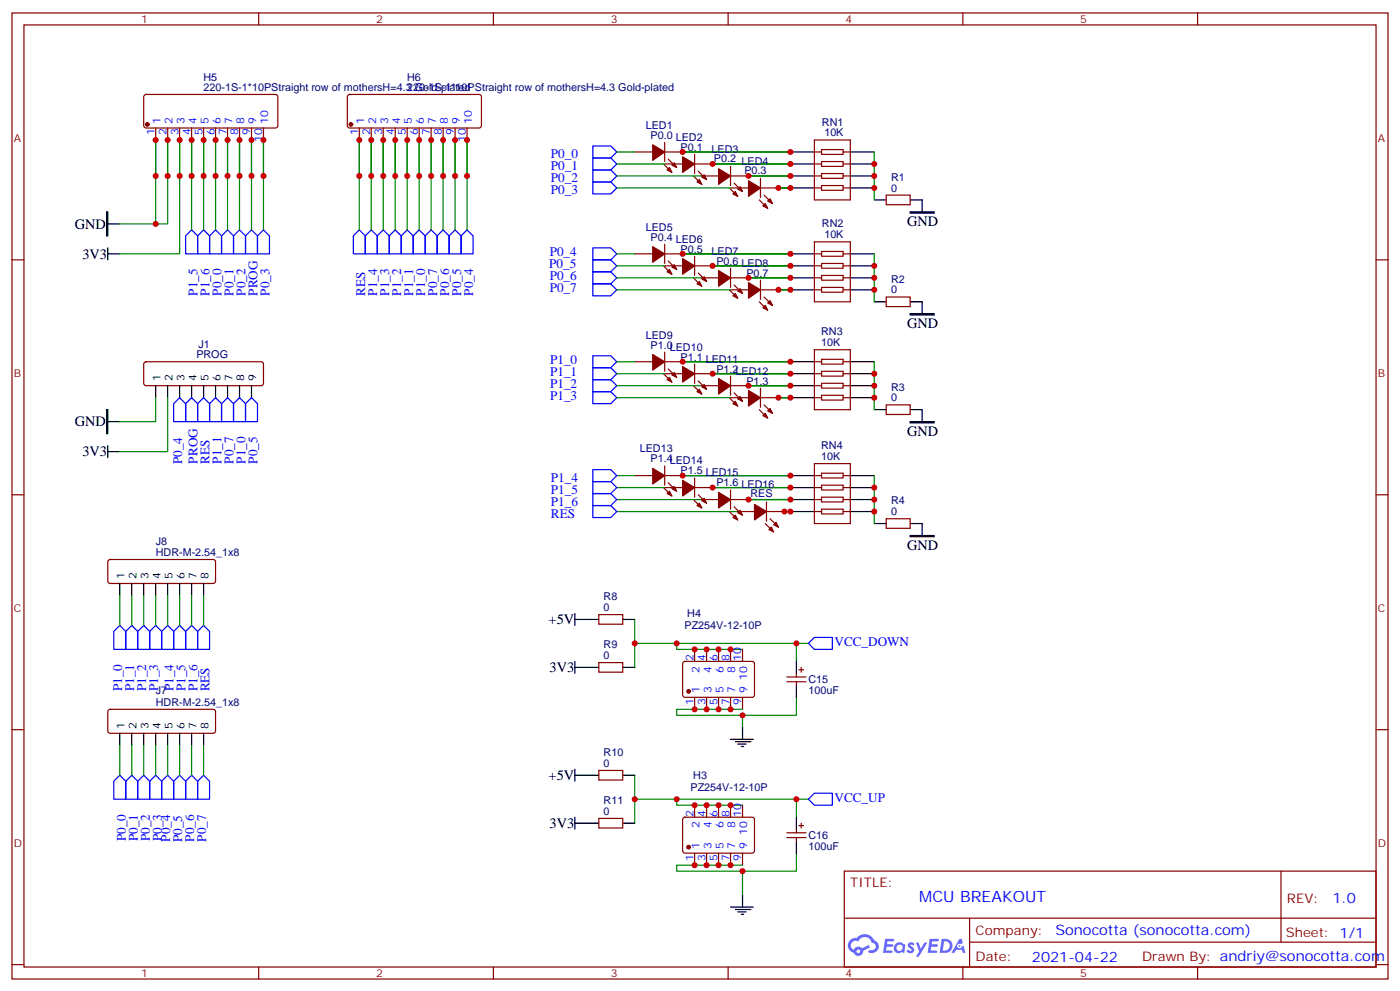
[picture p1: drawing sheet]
<svg xmlns="http://www.w3.org/2000/svg" width="412mm" height="292mm" viewBox="0 0 412 292" stroke-linecap="round" stroke-linejoin="round" font-family="sans-serif">
<g fill="none" stroke="#870000" stroke-width=".35">
<path d="M3.5 3.8h405.4v284.3h-405.4zM7.1 7.3h398.2v277.3h-398.2zM76.2 3.8v3.5M145.3 3.8v3.5M214.5 3.8v3.5M283.6 3.8v3.5M352.8 3.8v3.5M3.5 76.5h3.6M405.3 76.5h3.6M3.5 145.6h3.6M405.3 145.6h3.6M3.5 214.8h3.6"/>
<path d="M405.3 214.8h3.6M248.7 256.4h156.6v28.2h-156.6zM377.3 256.4v20.9M248.7 270.2h156.5M285.6 277.3h119.6M285.6 270.2v14.2M3.5 283.9h3.6M76.2 284.6v3.5M145.3 284.6v3.5M214.5 284.6v3.5M283.6 284.6v3.5M352.8 284.6v3.5"/>
<path d="M405.3 283.9h3.6"/>
</g>
<g fill="#5487ff">
<path d="M267.7 277.6a1.22 1.22 0 0 1 1.7 .2l-.4 .6a.47 .47 0 0 0-.3-.4 .47 .47 0 0 0-.5 .2l.1 .2a1.14 1.14 0 0 1 .8 1.8 1.14 1.14 0 0 1-1.9 0l-.2-.2 .5-.6 .7 .5a.29 .29 0 0 0 .3-.3 .29 .29 0 0 0-.2-.3 1.04 1.04 0 0 1-.6-1.7z"/>
<path d="M260.7 276.3h2.4l.3 .2-.2 .5-1.8 .1-.1 .8h1.5l.3 .4-.3 .4h-1.6l-.2 1.1h1.7l.2 .3-.2 .3-2.6 .1z"/>
<path d="M273.8 276.3h2.4l.3 .2-.1 .5-1.8 .1-.2 .8h1.6l.3 .4-.4 .4h-1.6l-.1 1.1h1.7l.2 .3-.2 .3-2.6 .1z"/>
<path d="M282.6 276.3h.7l.3 1.3-.6 .3a.69 .69 0 0 0-1 .3 .69 .69 0 0 0 .4 .9 .69 .69 0 0 0 .9-.6l.5-.2 .6 2.2h-.8l-.2-.9h-1.8l-.5 .9h-.8z"/>
<path d="M269.8 277.4h.8l.6 1.8 1.1-1.8h.9l-2.6 4.2h-.8l.9-1.5z"/>
<path d="M277.4 276.3l-.6 4.2h1.3a2.11 2.11 0 0 0 2.5-2.1 2.11 2.11 0 0 0-2.5-2.1zM278.1 277.1a1.39 1.39 0 0 1 1.7 1.4 1.39 1.39 0 0 1-1.8 1.3h-.3z"/>
<path d="M263.7 277.9a1.54 1.54 0 0 0-.1 2.2 1.54 1.54 0 0 0 2.2 .1l.6 .3 .3-2.3-.2-.3h-.4a1.49 1.49 0 0 0-2.4 0zM264 278.9a.94 .94 0 0 1 1.8 0 .94 .94 0 0 1-1.8 0z"/>
<path d="M250.4 276.7a2.18 2.18 0 0 0 1.1 3.7 1.44 1.44 0 0 0 1.6 .9 1.44 1.44 0 0 0 1.2-1.4l2-1.1-.5-.7-1.9 1a1.47 1.47 0 0 0-2.4 .4 1.39 1.39 0 0 1-.7-1.9 1.39 1.39 0 0 1 2-.5 2.12 2.12 0 0 1 2.2-1.3 2.12 2.12 0 0 1 1.9 1.7 1.14 1.14 0 0 1 1.1 1.4 1.14 1.14 0 0 1-1.7 .7 .43 .43 0 0 0-.5 .4 .43 .43 0 0 0 .4 .5 1.98 1.98 0 0 0 2.5-1.2 1.98 1.98 0 0 0-1.2-2.6 3.1 3.1 0 0 0-5.3-.6l-.9 .1zM252.3 280a.55 .55 0 0 1 1.1 0 .55 .55 0 0 1-1.1 0z"/>
<circle cx="282.6" cy="278.4" r=".26"/>
</g>
<path d="M31.4 62.4h.3v7h-.3zM268.1 62.4h7.1v.3h-7.1zM268.1 92.4h7.1v.3h-7.1zM31.4 120.6h.3v7h-.3zM268.1 124.1h7.1v.4h-7.1zM268.1 157.6h7.1v.4h-7.1z" fill="#000" stroke="#000" stroke-width=".35"/>
<g fill="none" stroke="#000" stroke-width=".35">
<path d="M232.8 44.7h7.1M232.8 48.3h7.1M232.8 51.8h7.1M232.8 55.3h7.1M250.5 44.7h7M250.5 48.3h7M250.5 51.8h7M250.5 55.3h7M257.5 58.8h3.6M268.1 58.8h3.5v3.6M31.7 65.9h3.6M31.7 74.7h3.6"/>
<path d="M31.7 73v3.5M232.8 74.7h7.1M232.8 78.2h7.1M250.5 74.7h7M250.5 78.2h7M232.8 81.8h7.1M232.8 85.3h7.1M250.5 81.8h7M250.5 85.3h7M257.5 88.8h3.6M268.1 88.8h3.5v3.6M45.9 113.5v3.6"/>
<path d="M49.4 113.5v3.6M52.9 113.5v3.6M56.4 113.5v3.6M60 113.5v3.6M63.5 113.5v3.6M67 113.5v3.6M70.6 113.5v3.6M74.1 113.5v3.6M232.8 106.5h7.1M232.8 110h7.1M232.8 113.5h7.1M232.8 117.1h7.1"/>
<path d="M250.5 106.5h7M250.5 110h7M250.5 113.5h7M250.5 117.1h7M31.7 131.2v3.5M31.7 124.1h3.6M31.7 132.9h3.6M232.8 140h7.1M250.5 140h7M257.5 120.6h3.6M268.1 120.6h3.5v3.5M232.8 143.5h7.1"/>
<path d="M232.8 147h7.1M232.8 150.6h7.1M250.5 143.5h7M250.5 147h7M250.5 150.6h7M257.5 154.1h3.6M268.1 154.1h3.5v3.5M35.3 171.7v3.6M38.8 171.7v3.6M42.3 171.7v3.6M45.9 171.7v3.6M49.4 171.7v3.6"/>
<path d="M52.9 171.7v3.6M56.4 171.7v3.6M60 171.7v3.6M169.3 180.6v3.5M169.3 194.7v3.5M169.3 196.4h7.1M169.3 182.3h7.1M183.4 196.4h3.6M183.4 182.3h3.6M234.6 194.7v3.5M35.3 215.8v3.6M38.8 215.8v3.6"/>
<path d="M42.3 215.8v3.6M45.9 215.8v3.6M49.4 215.8v3.6M52.9 215.8v3.6M56.4 215.8v3.6M60 215.8v3.6M215.2 217.6h6.7M216.6 218.3h4.6M217.3 219h2.5M218.4 219.7h.7M218.7 214.1v3.5M234.6 201.7v3.5"/>
<path d="M169.3 226.4v3.5M169.3 228.2h7.1M183.4 228.2h3.6M169.3 242.3h7.1M169.3 240.5v3.6M183.4 242.3h3.6M234.6 240.5v3.6M234.6 247.6v3.5M215.2 267h6.7M216.6 267.7h4.6M217.3 268.4h2.5M218.4 269.1h.7"/>
<path d="M218.7 263.5v3.5"/>
</g>
<g fill="none" stroke="#008700" stroke-width=".35">
<path d="M45.9 51.8v-10.6v24.7h-10.6M49.4 51.8v-10.6v24.7h-3.5M52.9 51.8v-10.6v33.5h-17.6M56.4 41.2v26.5M60 41.2v26.5M63.5 41.2v26.5M67 41.2v26.5M70.6 41.2v26.5M74.1 41.2v26.5M77.6 41.2v26.5M105.8 41.2v26.5M109.4 41.2v26.5"/>
<path d="M112.9 41.2v26.5M116.4 41.2v26.5M119.9 41.2v26.5M123.5 41.2v26.5M127 41.2v26.5M130.5 41.2v26.5M134.1 41.2v26.5M137.6 41.2v26.5M181.7 55.3h33.5M181.7 51.8h24.7M181.7 44.7h5.3M181.7 48.3h14.1"/>
<path d="M201.1 44.7h31.7M209.9 48.3h22.9M220.5 51.8h12.3M229.3 55.3h3.5M257.5 44.7v14.1M181.7 74.7h5.3M181.7 78.2h14.1M201.1 74.7h31.7M209.9 78.2h22.9M257.5 74.7v14.1M181.7 85.3h33.5M181.7 81.8h24.7"/>
<path d="M220.5 81.8h12.3M229.3 85.3h3.5M45.9 117.1v7h-10.6M49.4 117.1v15.8h-14.1M181.7 117.1h33.5M181.7 113.5h24.7M181.7 106.5h5.3M181.7 110h14.1M201.1 106.5h31.7M209.9 110h22.9M220.5 113.5h12.3M229.3 117.1h3.5"/>
<path d="M257.5 106.5v14.1M181.7 140h5.3M201.1 140h31.7M257.5 140v14.1M181.7 150.6h35.3M181.7 147h24.7M181.7 143.5h14.1M209.9 143.5h22.9M220.5 147h12.3M231.1 150.6h1.7M35.3 175.3v8.8M38.8 175.3v8.8"/>
<path d="M42.3 175.3v8.8M45.9 175.3v8.8M49.4 175.3v8.8M52.9 175.3v8.8M56.4 175.3v8.8M60 175.3v8.8M187 189.4h47.6M187 182.3v14.1M199.3 189.4v1.7h19.4M238.1 189.4h-3.5v5.3M35.3 219.4v8.8M38.8 219.4v8.8"/>
<path d="M42.3 219.4v8.8M45.9 219.4v8.8M49.4 219.4v8.8M52.9 219.4v8.8M56.4 219.4v8.8M60 219.4v8.8M218.7 208.8h-19.4v1.7h19.4v3.6M234.6 205.2v5.3h-15.9M187 235.2h47.6M187 228.2v14.1M199.3 235.2v1.8h19.4M238.1 235.2h-3.5v5.3"/>
<path d="M218.7 254.6h-19.4v1.8h19.4v7.1M234.6 251.1v5.3h-15.9"/>
</g>
<g fill="none" stroke="#00f" stroke-width=".35">
<path d="M174.6 43h5.3l1.8 1.7-1.8 1.8h-5.3zM174.6 46.5h5.3l1.8 1.8-1.8 1.7h-5.3zM174.6 50h5.3l1.8 1.8-1.8 1.8h-5.3zM174.6 53.6h5.3l1.8 1.7-1.8 1.8h-5.3zM54.7 69.4l1.7-1.7 1.8 1.7v5.3h-3.5zM60 67.7l1.7 1.7v5.3h-3.5v-5.3zM63.5 67.7l1.8 1.7v5.3h-3.6v-5.3zM67 67.7l1.8 1.7v5.3h-3.5v-5.3zM70.6 67.7l1.7 1.7v5.3h-3.5v-5.3zM74.1 67.7l1.7 1.7v5.3h-3.5v-5.3zM77.6 67.7l1.8 1.7v5.3h-3.6v-5.3zM105.8 67.7l1.8 1.7v5.3h-3.5v-5.3z"/>
<path d="M109.4 67.7l1.7 1.7v5.3h-3.5v-5.3zM111.1 69.4l1.8-1.7 1.8 1.7v5.3h-3.6zM116.4 67.7l1.8 1.7v5.3h-3.5v-5.3zM119.9 67.7l1.8 1.7v5.3h-3.5v-5.3zM123.5 67.7l1.7 1.7v5.3h-3.5v-5.3zM127 67.7l1.8 1.7v5.3h-3.6v-5.3zM130.5 67.7l1.8 1.7v5.3h-3.5v-5.3zM134.1 67.7l1.7 1.7v5.3h-3.5v-5.3zM137.6 67.7l1.7 1.7v5.3h-3.5v-5.3zM174.6 73h5.3l1.8 1.7-1.8 1.8h-5.3zM174.6 76.5h5.3l1.8 1.7-1.8 1.8h-5.3zM174.6 80h5.3l1.8 1.8-1.8 1.7h-5.3z"/>
<path d="M174.6 83.5h5.3l1.8 1.8-1.8 1.8h-5.3zM51.2 118.8l1.7-1.7 1.8 1.7v5.3h-3.5zM56.4 117.1l1.8 1.7v5.3h-3.5v-5.3zM60 117.1l1.7 1.7v5.3h-3.5v-5.3zM63.5 117.1l1.8 1.7v5.3h-3.6v-5.3zM67 117.1l1.8 1.7v5.3h-3.5v-5.3zM70.6 117.1l1.7 1.7v5.3h-3.5v-5.3zM74.1 117.1l1.7 1.7v5.3h-3.5v-5.3zM174.6 104.7h5.3l1.8 1.8-1.8 1.7h-5.3zM174.6 108.2h5.3l1.8 1.8-1.8 1.8h-5.3zM174.6 111.8h5.3l1.8 1.7-1.8 1.8h-5.3zM174.6 115.3h5.3l1.8 1.8-1.8 1.7h-5.3z"/>
<path d="M174.6 138.2h5.3l1.8 1.8-1.8 1.7h-5.3zM174.6 148.8h5.3l1.8 1.8-1.8 1.7h-5.3zM174.6 141.7h5.3l1.8 1.8-1.8 1.8h-5.3zM174.6 145.3h5.3l1.8 1.7-1.8 1.8h-5.3zM35.3 184.1l1.7 1.7v5.3h-3.5v-5.3zM38.8 184.1l1.8 1.7v5.3h-3.6v-5.3zM42.3 184.1l1.8 1.7v5.3h-3.5v-5.3zM45.9 184.1l1.7 1.7v5.3h-3.5v-5.3zM49.4 184.1l1.8 1.7v5.3h-3.6v-5.3zM52.9 184.1l1.8 1.7v5.3h-3.5v-5.3zM56.4 184.1l1.8 1.7v5.3h-3.5v-5.3zM60 184.1l1.7 1.7v5.3h-3.5v-5.3z"/>
<path d="M238.1 189.4l1.8-1.8h5.3v3.5h-5.3zM35.3 228.2l1.7 1.7v5.3h-3.5v-5.3zM38.8 228.2l1.8 1.7v5.3h-3.6v-5.3zM42.3 228.2l1.8 1.7v5.3h-3.5v-5.3zM45.9 228.2l1.7 1.7v5.3h-3.5v-5.3zM47.6 229.9l1.8-1.7 1.8 1.7v5.3h-3.6zM51.2 229.9l1.7-1.7 1.8 1.7v5.3h-3.5zM54.7 229.9l1.7-1.7 1.8 1.7v5.3h-3.5zM58.2 229.9l1.8-1.7 1.7 1.7v5.3h-3.5zM238.1 235.2l1.8-1.7h5.3v3.5h-5.3z"/>
</g>
<g fill="none" stroke="#870000" stroke-width=".35">
<path d="M42.6 28l.4-.2 38.4 .1 .4 .6v8.5l-.2 .5-.5 .2h-38.1l-.5-.3-.2-.4v-8.5zM45.9 37.7v3.5M49.4 37.7v3.5M52.9 37.7v3.5M56.4 37.7v3.5M60 37.7v3.5M63.5 37.7v3.5M67 37.7v3.5M70.6 37.7v3.5M74.1 37.7v3.5M77.6 37.7v3.5M102.5 28l.5-.2 38.4 .1 .4 .6v8.5l-.2 .5-.5 .2h-38.1l-.5-.3-.2-.4v-8.5z"/>
<path d="M105.8 37.7v3.5M109.4 37.7v3.5M112.9 37.7v3.5M116.4 37.7v3.5M119.9 37.7v3.5M123.5 37.7v3.5M127 37.7v3.5M130.5 37.7v3.5M134.1 37.7v3.5M137.6 37.7v3.5M187 44.7h5.3M195.4 48.3l2.5 2.4"/>
<path d="M195.8 44.7h5.3M195.8 48.3h5.3M195.8 41.9v5.7M196.8 46.8l2.5 2.5M204.3 51.8l2.4 2.5M204.6 48.3h5.3M204.6 45.4v5.7M205.7 50.4l2.4 2.4M206.4 51.8h5.3M214.8 55.3l2.5 2.5M215.2 55.3h5.3M215.2 51.8h5.3"/>
<path d="M215.2 49v5.6M216.3 53.9l2.4 2.5M223.7 58.8l2.4 2.5M224 55.3h5.3M224 52.5v5.6M225.1 57.4l2.4 2.5M239.9 55.3h2.1M239.9 41.2h10.6v17.6h-10.6zM239.9 44.7h2.1M239.9 51.8h2.1M239.9 48.3h2.1M242 44h6.4v1.4h-6.4z"/>
<path d="M242 47.6h6.4v1.4h-6.4zM242 51.1h6.4v1.4h-6.4zM242 54.6h6.4v1.4h-6.4zM248.4 55.3h2.1M248.4 44.7h2.1M248.4 51.8h2.1M248.4 48.3h2.1M261.1 57.4h7v2.9h-7zM187 74.7h5.3M195.4 78.2l2.5 2.5M195.8 71.9v5.6M195.8 74.7h5.3"/>
<path d="M195.8 78.2h5.3M196.8 76.8l2.5 2.5M204.6 75.4v5.7M204.6 78.2h5.3M215.2 79v5.6M239.9 71.2h10.6v17.6h-10.6zM239.9 74.7h2.1M239.9 78.2h2.1M242 74h6.4v1.4h-6.4zM242 77.5h6.4v1.5h-6.4zM248.4 74.7h2.1M248.4 78.2h2.1"/>
<path d="M204.3 81.8l2.4 2.4M205.7 80.4l2.4 2.4M206.4 81.8h5.3M214.8 85.3l2.5 2.5M215.2 85.3h5.3M215.2 81.8h5.3M216.3 83.9l2.4 2.5M223.7 88.8l2.4 2.5M224 82.5v5.6M224 85.3h5.3M225.1 87.4l2.4 2.5M239.9 85.3h2.1"/>
<path d="M239.9 81.8h2.1M242 81.1h6.4v1.4h-6.4zM242 84.6h6.4v1.4h-6.4zM248.4 85.3h2.1M248.4 81.8h2.1M261.1 87.4h7v2.8h-7zM42.6 106.7l.4-.2h33.9l.5 .2 .2 .5v5.6l-.2 .5-.5 .2h-33.9l-.5-.2-.2-.5v-5.6zM187 106.5h5.3M195.4 110l2.5 2.5M195.8 103.6v5.7M195.8 106.5h5.3M195.8 110h5.3"/>
<path d="M196.8 108.6l2.5 2.5M204.3 113.5l2.4 2.5M204.6 107.2v5.6M204.6 110h5.3M205.7 112.1l2.4 2.5M206.4 113.5h5.3M214.8 117.1l2.5 2.4M215.2 110.7v5.6M215.2 117.1h5.3M215.2 113.5h5.3M216.3 115.6l2.4 2.5M224 114.2v5.7"/>
<path d="M224 117.1h5.3M225.1 119.2l2.4 2.4M239.9 102.9h10.6v17.7h-10.6zM239.9 117.1h2.1M239.9 106.5h2.1M239.9 113.5h2.1M239.9 110h2.1M242 105.8h6.4v1.4h-6.4zM242 109.3h6.4v1.4h-6.4zM242 112.8h6.4v1.4h-6.4zM242 116.3h6.4v1.5h-6.4zM248.4 117.1h2.1"/>
<path d="M248.4 106.5h2.1M248.4 113.5h2.1M248.4 110h2.1M261.1 119.2h7v2.8h-7zM187 140h5.3M195.8 137.2v5.6M195.8 140h5.3M223.7 120.6l2.4 2.4M239.9 136.5h10.6v17.6h-10.6zM239.9 140h2.1M242 139.3h6.4v1.4h-6.4zM248.4 140h2.1"/>
<path d="M195.4 143.5l2.5 2.5M195.8 143.5h5.3M196.8 142.1l2.5 2.5M204.3 147l2.4 2.5M204.6 140.7v5.6M204.6 143.5h5.3M205.7 145.6l2.4 2.5M206.4 147h5.3M214.8 150.6l2.5 2.4M215.2 144.2v5.7M215.2 147h5.3M216.3 149.2l2.4 2.4"/>
<path d="M217 150.6h5.2M225.4 154.1l2.5 2.5M225.8 150.6h5.3M225.8 147.7v5.7M226.8 152.7l2.5 2.5M239.9 150.6h2.1M239.9 147h2.1M239.9 143.5h2.1M242 142.8h6.4v1.4h-6.4zM242 146.3h6.4v1.4h-6.4zM242 149.9h6.4v1.4h-6.4zM248.4 150.6h2.1"/>
<path d="M248.4 147h2.1M248.4 143.5h2.1M261.1 152.7h7v2.8h-7zM32 164.9l.5-.2h30.3l.5 .2 .2 .5v5.6l-.2 .5-.5 .2h-30.3l-.5-.2-.3-.5v-5.6zM176.4 180.9h7v2.8h-7zM176.4 195h7v2.8h-7zM201.3 194.9l.5-.2h20l.4 .7v9.4l-.7 .4h-20l-.4-.7v-9.1zM204.6 191.1v3.6M208.1 191.1v3.6M211.7 191.1v3.6M215.2 191.1v3.6M218.7 191.1v3.6"/>
<path d="M231.8 199.2h5.6M234.6 198.2v1M235.3 197.1h1.4M236 196.4v1.4M32 209l.5-.2h30.3l.5 .2 .2 .5v5.6l-.2 .5-.5 .2h-30.3l-.5-.2-.3-.5v-5.6zM204.6 205.2v3.6M208.1 205.2v3.6M211.7 205.2v3.6M215.2 205.2v3.6M218.7 205.2v3.6M231.8 200.7h5.6M234.6 200.7v1"/>
<path d="M176.4 226.8h7v2.8h-7zM204.6 237v3.5M208.1 237v3.5M211.7 237v3.5M215.2 237v3.5M218.7 237v3.5M176.4 240.9h7v2.8h-7zM201.3 240.7l.5-.2 20 .1 .4 .6v9.5l-.7 .4-20-.1-.4-.6v-9.2zM204.6 251.1v3.5M208.1 251.1v3.5M211.7 251.1v3.5M215.2 251.1v3.5"/>
<path d="M218.7 251.1v3.5M231.8 245.1h5.6M231.8 246.5h5.6M234.6 244.1v1M234.6 246.5v1.1M235.3 243h1.4M236 242.3v1.4"/>
</g>
<g fill="#870000" stroke="#870000" stroke-width=".35">
<path d="M197.9 48.6l.7-.7 .7 1.4z"/>
<path d="M197.2 49.3l.7 1.4-1.4-.7z"/>
<path d="M192.3 42.6l3.5 2.1-3.5 2.5z"/>
<path d="M206.7 52.1l.7-.7 .7 1.4z"/>
<path d="M205.3 53.6l.7-.8 .7 1.5z"/>
<path d="M201.1 46.1l3.5 2.2-3.5 2.4z"/>
<path d="M217.3 55.7l.7-.7 .7 1.4z"/>
<path d="M215.9 57.1l.7-.7 .7 1.4z"/>
<path d="M211.7 49.7l3.5 2.1-3.5 2.5z"/>
<path d="M226.8 58.5l.7 1.4-1.4-.7z"/>
<path d="M224.7 60.6l.7-.7 .7 1.4z"/>
<path d="M220.5 53.2l3.5 2.1-3.5 2.5z"/>
<path d="M197.9 78.6l.7-.7 .7 1.4z"/>
<path d="M196.5 80l.7-.7 .7 1.4z"/>
<path d="M192.3 72.6l3.5 2.1-3.5 2.5z"/>
<path d="M206.7 82.1l.7-.7 .7 1.4z"/>
<path d="M205.3 83.5l.7-.7 .7 1.4z"/>
<path d="M201.1 76.1l3.5 2.1-3.5 2.5z"/>
<path d="M217.3 85.7l.7-.8 .7 1.5z"/>
<path d="M215.9 87.1l.7-.7 .7 1.4z"/>
<path d="M211.7 79.7l3.5 2.1-3.5 2.4z"/>
<path d="M226.1 89.2l.7-.7 .7 1.4z"/>
<path d="M224.7 90.6l.7-.7 .7 1.4z"/>
<path d="M220.5 83.2l3.5 2.1-3.5 2.5z"/>
<path d="M197.9 110.3l.7-.7 .7 1.5z"/>
<path d="M196.5 111.8l.7-.7 .7 1.4z"/>
<path d="M192.3 104.4l3.5 2.1-3.5 2.4z"/>
<path d="M206.7 113.9l.7-.7 .7 1.4z"/>
<path d="M205.3 115.3l.7-.7 .7 1.4z"/>
<path d="M201.1 107.9l3.5 2.1-3.5 2.5z"/>
<path d="M217.3 117.4l.7-.7 .7 1.4z"/>
<path d="M216.6 118.1l.7 1.4-1.4-.7z"/>
<path d="M211.7 111.4l3.5 2.1-3.5 2.5z"/>
<path d="M226.1 120.9l.7-.7 .7 1.4z"/>
<path d="M224.7 122.3l.7-.7 .7 1.4z"/>
<path d="M220.5 114.9l3.5 2.2-3.5 2.4z"/>
<path d="M197.9 143.9l.7-.7 .7 1.4z"/>
<path d="M196.5 145.3l.7-.7 .7 1.4z"/>
<path d="M192.3 137.9l3.5 2.1-3.5 2.5z"/>
<path d="M206.7 147.4l.7-.7 .7 1.4z"/>
<path d="M205.3 148.8l.7-.7 .7 1.4z"/>
<path d="M201.1 141.4l3.5 2.1-3.5 2.5z"/>
<path d="M217.3 150.9l.7-.7 .7 1.4z"/>
<path d="M215.9 152.3l.7-.7 .7 1.4z"/>
<path d="M211.7 144.9l3.5 2.1-3.5 2.5z"/>
<path d="M227.9 154.4l.7-.7 .7 1.5z"/>
<path d="M226.5 155.9l.7-.7 .7 1.4z"/>
<path d="M222.2 148.4l3.6 2.2-3.6 2.4z"/>
<circle cx="202.8" cy="249.3" r=".53"/>
<circle cx="202.8" cy="203.5" r=".53"/>
<circle cx="43.4" cy="36.6" r=".53"/>
<circle cx="103.4" cy="36.6" r=".53"/>
</g>
<g fill="#c00">
<circle cx="45.9" cy="65.9" r=".88"/>
<circle cx="232.8" cy="55.3" r=".88"/>
<circle cx="232.8" cy="51.8" r=".88"/>
<circle cx="232.8" cy="48.3" r=".88"/>
<circle cx="232.8" cy="44.7" r=".88"/>
<circle cx="257.5" cy="48.3" r=".88"/>
<circle cx="257.5" cy="51.8" r=".88"/>
<circle cx="257.5" cy="55.3" r=".88"/>
<circle cx="232.8" cy="85.3" r=".88"/>
<circle cx="232.8" cy="81.8" r=".88"/>
<circle cx="232.8" cy="78.2" r=".88"/>
<circle cx="232.8" cy="74.7" r=".88"/>
<circle cx="257.5" cy="78.2" r=".88"/>
<circle cx="257.5" cy="81.8" r=".88"/>
<circle cx="257.5" cy="85.3" r=".88"/>
<circle cx="232.8" cy="117.1" r=".88"/>
<circle cx="232.8" cy="113.5" r=".88"/>
<circle cx="232.8" cy="110" r=".88"/>
<circle cx="232.8" cy="106.5" r=".88"/>
<circle cx="257.5" cy="110" r=".88"/>
<circle cx="257.5" cy="113.5" r=".88"/>
<circle cx="257.5" cy="117.1" r=".88"/>
<circle cx="232.8" cy="150.6" r=".88"/>
<circle cx="232.8" cy="147" r=".88"/>
<circle cx="232.8" cy="143.5" r=".88"/>
<circle cx="232.8" cy="140" r=".88"/>
<circle cx="257.5" cy="143.5" r=".88"/>
<circle cx="257.5" cy="147" r=".88"/>
<circle cx="257.5" cy="150.6" r=".88"/>
<circle cx="201.1" cy="44.7" r=".88"/>
<circle cx="209.9" cy="48.3" r=".88"/>
<circle cx="220.5" cy="51.8" r=".88"/>
<circle cx="229.3" cy="55.3" r=".88"/>
<circle cx="201.1" cy="74.7" r=".88"/>
<circle cx="209.9" cy="78.2" r=".88"/>
<circle cx="229.3" cy="85.3" r=".88"/>
<circle cx="220.5" cy="81.8" r=".88"/>
<circle cx="201.1" cy="106.5" r=".88"/>
<circle cx="209.9" cy="110" r=".88"/>
<circle cx="220.5" cy="113.5" r=".88"/>
<circle cx="229.3" cy="117.1" r=".88"/>
<circle cx="201.1" cy="140" r=".88"/>
<circle cx="209.9" cy="143.5" r=".88"/>
<circle cx="220.5" cy="147" r=".88"/>
<circle cx="231.1" cy="150.6" r=".88"/>
<circle cx="199.3" cy="235.2" r=".88"/>
<circle cx="234.6" cy="235.2" r=".88"/>
<circle cx="199.3" cy="189.4" r=".88"/>
<circle cx="234.6" cy="189.4" r=".88"/>
<circle cx="204.6" cy="191.1" r=".88"/>
<circle cx="208.1" cy="191.1" r=".88"/>
<circle cx="211.7" cy="191.1" r=".88"/>
<circle cx="215.2" cy="191.1" r=".88"/>
<circle cx="215.2" cy="208.8" r=".88"/>
<circle cx="211.7" cy="208.8" r=".88"/>
<circle cx="208.1" cy="208.8" r=".88"/>
<circle cx="204.6" cy="208.8" r=".88"/>
<circle cx="204.6" cy="237" r=".88"/>
<circle cx="208.1" cy="237" r=".88"/>
<circle cx="211.7" cy="237" r=".88"/>
<circle cx="215.2" cy="237" r=".88"/>
<circle cx="215.2" cy="254.6" r=".88"/>
<circle cx="211.7" cy="254.6" r=".88"/>
<circle cx="208.1" cy="254.6" r=".88"/>
<circle cx="204.6" cy="254.6" r=".88"/>
<circle cx="218.7" cy="210.5" r=".88"/>
<circle cx="218.7" cy="256.4" r=".88"/>
<circle cx="187" cy="189.4" r=".88"/>
<circle cx="187" cy="235.2" r=".88"/>
<circle cx="45.9" cy="51.8" r=".88"/>
<circle cx="49.4" cy="51.8" r=".88"/>
<circle cx="52.9" cy="51.8" r=".88"/>
<circle cx="56.4" cy="51.8" r=".88"/>
<circle cx="60" cy="51.8" r=".88"/>
<circle cx="63.5" cy="51.8" r=".88"/>
<circle cx="67" cy="51.8" r=".88"/>
<circle cx="70.6" cy="51.8" r=".88"/>
<circle cx="74.1" cy="51.8" r=".88"/>
<circle cx="77.6" cy="51.8" r=".88"/>
<circle cx="45.9" cy="41.2" r=".88"/>
<circle cx="49.4" cy="41.2" r=".88"/>
<circle cx="52.9" cy="41.2" r=".88"/>
<circle cx="56.4" cy="41.2" r=".88"/>
<circle cx="60" cy="41.2" r=".88"/>
<circle cx="63.5" cy="41.2" r=".88"/>
<circle cx="67" cy="41.2" r=".88"/>
<circle cx="70.6" cy="41.2" r=".88"/>
<circle cx="74.1" cy="41.2" r=".88"/>
<circle cx="77.6" cy="41.2" r=".88"/>
<circle cx="105.8" cy="51.8" r=".88"/>
<circle cx="109.4" cy="51.8" r=".88"/>
<circle cx="112.9" cy="51.8" r=".88"/>
<circle cx="116.4" cy="51.8" r=".88"/>
<circle cx="119.9" cy="51.8" r=".88"/>
<circle cx="123.5" cy="51.8" r=".88"/>
<circle cx="127" cy="51.8" r=".88"/>
<circle cx="130.5" cy="51.8" r=".88"/>
<circle cx="134.1" cy="51.8" r=".88"/>
<circle cx="137.6" cy="51.8" r=".88"/>
<circle cx="105.8" cy="41.2" r=".88"/>
<circle cx="109.4" cy="41.2" r=".88"/>
<circle cx="112.9" cy="41.2" r=".88"/>
<circle cx="116.4" cy="41.2" r=".88"/>
<circle cx="119.9" cy="41.2" r=".88"/>
<circle cx="123.5" cy="41.2" r=".88"/>
<circle cx="127" cy="41.2" r=".88"/>
<circle cx="130.5" cy="41.2" r=".88"/>
<circle cx="134.1" cy="41.2" r=".88"/>
<circle cx="137.6" cy="41.2" r=".88"/>
</g>
<text font-size="4.6" fill="#00f" x="270.8" y="265.4">MCU BREAKOUT</text>
<g font-size="4.2">
<text x="22" y="67.3">GND</text>
<text x="267.2" y="66.7">GND</text>
<text x="24.3" y="76.1">3V3</text>
<text x="267.2" y="96.7">GND</text>
<text x="22" y="125.5">GND</text>
<text x="267.2" y="128.4">GND</text>
<text x="24.3" y="134.3">3V3</text>
<text x="267.2" y="161.9">GND</text>
<text x="161.6" y="183.7">+5V</text>
<text x="161.9" y="197.8">3V3</text>
<text x="161.6" y="229.6">+5V</text>
<text x="161.9" y="243.7">3V3</text>
</g>
<g font-size="4.2" fill="#00f">
<text x="392.5" y="265.7">1.0</text>
<text x="310.9" y="275.2">Sonocotta (sonocotta.com)</text>
<text x="304" y="283">2021-04-22</text>
</g>
<g font-size="3.9" fill="#00f">
<text x="162.3" y="46.5">P0_0</text>
<text x="162.3" y="50">P0_1</text>
<text x="162.3" y="53.6">P0_2</text>
<text x="162.3" y="57.1">P0_3</text>
<text x="161.9" y="75.5">P0_4</text>
<text x="161.8" y="79">P0_5</text>
<text x="161.9" y="82.5">P0_6</text>
<text x="58.2" y="87.1" transform="rotate(-90 58.2 87.1)">P1_5</text>
<text x="61.7" y="87.1" transform="rotate(-90 61.7 87.1)">P1_6</text>
<text x="65.3" y="87.1" transform="rotate(-90 65.3 87.1)">P0_0</text>
<text x="68.8" y="87.1" transform="rotate(-90 68.8 87.1)">P0_1</text>
<text x="72.3" y="87.1" transform="rotate(-90 72.3 87.1)">P0_2</text>
<text x="75.8" y="87.1" transform="rotate(-90 75.8 87.1)">PROG</text>
<text x="79.4" y="87.1" transform="rotate(-90 79.4 87.1)">P0_3</text>
<text x="107.6" y="87.1" transform="rotate(-90 107.6 87.1)">RES</text>
<text x="111.1" y="87.1" transform="rotate(-90 111.1 87.1)">P1_4</text>
<text x="114.7" y="87.1" transform="rotate(-90 114.7 87.1)">P1_3</text>
<text x="118.2" y="87.1" transform="rotate(-90 118.2 87.1)">P1_2</text>
<text x="121.7" y="87.1" transform="rotate(-90 121.7 87.1)">P1_1</text>
<text x="125.2" y="87.1" transform="rotate(-90 125.2 87.1)">P1_0</text>
<text x="128.8" y="87.1" transform="rotate(-90 128.8 87.1)">P0_7</text>
<text x="132.3" y="87.1" transform="rotate(-90 132.3 87.1)">P0_6</text>
<text x="135.8" y="87.1" transform="rotate(-90 135.8 87.1)">P0_5</text>
<text x="139.3" y="87.1" transform="rotate(-90 139.3 87.1)">P0_4</text>
<text x="161.9" y="86.1">P0_7</text>
<text x="162.1" y="107.2">P1_0</text>
<text x="162.1" y="110.7">P1_1</text>
<text x="162.1" y="114.3">P1_2</text>
<text x="162.1" y="117.8">P1_3</text>
<text x="53.7" y="136.6" transform="rotate(-90 53.7 136.6)">P0_4</text>
<text x="58.2" y="136.5" transform="rotate(-90 58.2 136.5)">PROG</text>
<text x="61.7" y="136.5" transform="rotate(-90 61.7 136.5)">RES</text>
<text x="65.3" y="136.5" transform="rotate(-90 65.3 136.5)">P1_1</text>
<text x="68.8" y="136.5" transform="rotate(-90 68.8 136.5)">P0_7</text>
<text x="72.3" y="136.5" transform="rotate(-90 72.3 136.5)">P1_0</text>
<text x="75.8" y="136.5" transform="rotate(-90 75.8 136.5)">P0_5</text>
<text x="162.3" y="141.7">P1_4</text>
<text x="162.3" y="145.3">P1_5</text>
<text x="162.3" y="148.8">P1_6</text>
<text x="162.3" y="152.3">RES</text>
<text x="245.8" y="190.1">VCC_DOWN</text>
<text x="36" y="203.5" transform="rotate(-90 36 203.5)">P1_0</text>
<text x="39.5" y="203.5" transform="rotate(-90 39.5 203.5)">P1_1</text>
<text x="43.1" y="203.5" transform="rotate(-90 43.1 203.5)">P1_2</text>
<text x="46.6" y="203.5" transform="rotate(-90 46.6 203.5)">P1_3</text>
<text x="51.2" y="203.5" transform="rotate(-90 51.2 203.5)">P1_4</text>
<text x="54.7" y="203.5" transform="rotate(-90 54.7 203.5)">P1_5</text>
<text x="58.2" y="203.5" transform="rotate(-90 58.2 203.5)">P1_6</text>
<text x="61.7" y="203.5" transform="rotate(-90 61.7 203.5)">RES</text>
<text x="245.8" y="235.9">VCC_UP</text>
<text x="37" y="247.6" transform="rotate(-90 37 247.6)">P0_0</text>
<text x="40.6" y="247.6" transform="rotate(-90 40.6 247.6)">P0_1</text>
<text x="44.1" y="247.6" transform="rotate(-90 44.1 247.6)">P0_2</text>
<text x="47.6" y="247.6" transform="rotate(-90 47.6 247.6)">P0_3</text>
<text x="50.1" y="247.7" transform="rotate(-90 50.1 247.7)">P0_4</text>
<text x="53.7" y="247.8" transform="rotate(-90 53.7 247.8)">P0_5</text>
<text x="57.2" y="247.7" transform="rotate(-90 57.2 247.7)">P0_6</text>
<text x="60.7" y="247.7" transform="rotate(-90 60.7 247.7)">P0_7</text>
</g>
<g font-size="3.9" fill="#800">
<text x="250.5" y="261">TITLE:</text>
<text x="379.1" y="265.7">REV:</text>
<text x="287.4" y="275.2">Company:</text>
<text x="378.7" y="275.8">Sheet: 1/1</text>
<text x="287.4" y="282.9">Date:</text>
<text x="336.4" y="282.9">Drawn By: andriy@sonocotta.com</text>
</g>
<g font-size="3.2" fill="#800">
<text x="41.6" y="6.8">1</text>
<text x="110.8" y="6.8">2</text>
<text x="179.9" y="6.8">3</text>
<text x="249.1" y="6.8">4</text>
<text x="318.2" y="6.8">5</text>
<text x="4.1" y="41.9">A</text>
<text x="405.9" y="41.9">A</text>
<text x="4.1" y="111.1">B</text>
<text x="405.9" y="111.1">B</text>
<text x="4.1" y="180.2">C</text>
<text x="405.9" y="180.2">C</text>
<text x="4.1" y="249.3">D</text>
<text x="405.9" y="249.3">D</text>
<text x="41.6" y="287.6">1</text>
<text x="110.8" y="287.6">2</text>
<text x="179.9" y="287.6">3</text>
<text x="249.1" y="287.6">4</text>
<text x="318.2" y="287.6">5</text>
</g>
<g font-size="3.2" fill="#000080">
<text x="60" y="23.8">H5</text>
<text x="119.9" y="23.8">H6</text>
<text x="60" y="26.7">220-1S-1*10PStraight row of mothersH=4.3 Gold-plated</text>
<text x="119.9" y="26.7">220-1S-1*10PStraight row of mothersH=4.3 Gold-plated</text>
<text x="190.2" y="37.9">LED1</text>
<text x="191.6" y="40.9">P0.0 LED2</text>
<text x="242.1" y="36.9">RN1</text>
<text x="242.8" y="40.1">10K</text>
<text x="200.5" y="44.4">P0.1</text>
<text x="209.6" y="45">LED3</text>
<text x="210.3" y="47.6">P0.2</text>
<text x="218.5" y="48.5">LED4</text>
<text x="219.3" y="51.2">P0.3</text>
<text x="262.5" y="53.2">R1</text>
<text x="262.5" y="56.4">0</text>
<text x="190.2" y="67.9">LED5</text>
<text x="191.6" y="70.8">P0.4 LED6</text>
<text x="242.1" y="66.9">RN2</text>
<text x="242.8" y="70.1">10K</text>
<text x="200.5" y="74.4">P0.5</text>
<text x="209.6" y="75">LED7</text>
<text x="211" y="77.9">P0.6 LED8</text>
<text x="219.9" y="81.4">P0.7</text>
<text x="262.5" y="83.2">R2</text>
<text x="262.5" y="86.4">0</text>
<text x="190.2" y="99.6">LED9</text>
<text x="241.9" y="101.9">10K</text>
<text x="241.9" y="98.7">RN3</text>
<text x="57.8" y="105.4">PROG</text>
<text x="58.5" y="102.3">J1</text>
<text x="191.6" y="102.6">P1.0LED10</text>
<text x="200.5" y="106.1">P1.1 LED11</text>
<text x="211" y="109.6">P1.2LED12</text>
<text x="219.9" y="113.2">P1.3</text>
<text x="262.5" y="118.1">0</text>
<text x="262.5" y="114.9">R3</text>
<text x="188.5" y="133.2">LED13</text>
<text x="191.6" y="136.1">P1.4LED14</text>
<text x="241.9" y="135.4">10K</text>
<text x="241.9" y="132.2">RN4</text>
<text x="200.5" y="139.6">P1.5 LED15</text>
<text x="211" y="143.2">P1.6 LED16</text>
<text x="221.1" y="146.4">RES</text>
<text x="262.5" y="148.4">R4</text>
<text x="262.5" y="151.6">0</text>
<text x="45.9" y="160.3">J8</text>
<text x="45.9" y="163.6">HDR-M-2.54_1x8</text>
<text x="177.8" y="179.8">0</text>
<text x="177.8" y="176.7">R8</text>
<text x="201.6" y="185.2">PZ254V-12-10P</text>
<text x="202.4" y="181.6">H4</text>
<text x="177.8" y="190.8">R9</text>
<text x="177.8" y="194">0</text>
<text x="238.1" y="201.1">C15</text>
<text x="45.9" y="207.7">HDR-M-2.54_1x8</text>
<text x="45.9" y="204.4">J7</text>
<text x="238.1" y="204.3">100uF</text>
<text x="177.8" y="225.7">0</text>
<text x="177.8" y="222.5">R10</text>
<text x="203.4" y="232.8">PZ254V-12-10P</text>
<text x="204.2" y="229.3">H3</text>
<text x="177.8" y="239.8">0</text>
<text x="177.8" y="236.6">R11</text>
<text x="238.1" y="250.2">100uF</text>
<text x="238.1" y="247">C16</text>
</g>
<g font-size="3.2" fill="#00f">
<text x="45.5" y="39.9" transform="rotate(-90 45.5 39.9)">1</text>
<text x="47.3" y="36.4" transform="rotate(-90 47.3 36.4)">1</text>
<text x="49" y="39.9" transform="rotate(-90 49 39.9)">2</text>
<text x="50.8" y="36.4" transform="rotate(-90 50.8 36.4)">2</text>
<text x="52.6" y="39.9" transform="rotate(-90 52.6 39.9)">3</text>
<text x="54.3" y="36.4" transform="rotate(-90 54.3 36.4)">3</text>
<text x="56.1" y="39.9" transform="rotate(-90 56.1 39.9)">4</text>
<text x="57.9" y="36.4" transform="rotate(-90 57.9 36.4)">4</text>
<text x="59.6" y="39.9" transform="rotate(-90 59.6 39.9)">5</text>
<text x="61.4" y="36.4" transform="rotate(-90 61.4 36.4)">5</text>
<text x="63.1" y="39.9" transform="rotate(-90 63.1 39.9)">6</text>
<text x="64.9" y="36.4" transform="rotate(-90 64.9 36.4)">6</text>
<text x="66.7" y="39.9" transform="rotate(-90 66.7 39.9)">7</text>
<text x="68.4" y="36.4" transform="rotate(-90 68.4 36.4)">7</text>
<text x="70.2" y="39.9" transform="rotate(-90 70.2 39.9)">8</text>
<text x="72" y="36.4" transform="rotate(-90 72 36.4)">8</text>
<text x="73.7" y="39.9" transform="rotate(-90 73.7 39.9)">9</text>
<text x="75.5" y="36.4" transform="rotate(-90 75.5 36.4)">9</text>
<text x="77.3" y="41.9" transform="rotate(-90 77.3 41.9)">10</text>
<text x="79" y="36.4" transform="rotate(-90 79 36.4)">10</text>
<text x="105.5" y="39.9" transform="rotate(-90 105.5 39.9)">1</text>
<text x="107.2" y="36.4" transform="rotate(-90 107.2 36.4)">1</text>
<text x="109" y="39.9" transform="rotate(-90 109 39.9)">2</text>
<text x="110.8" y="36.4" transform="rotate(-90 110.8 36.4)">2</text>
<text x="112.5" y="39.9" transform="rotate(-90 112.5 39.9)">3</text>
<text x="114.3" y="36.4" transform="rotate(-90 114.3 36.4)">3</text>
<text x="116.1" y="39.9" transform="rotate(-90 116.1 39.9)">4</text>
<text x="117.8" y="36.4" transform="rotate(-90 117.8 36.4)">4</text>
<text x="119.6" y="39.9" transform="rotate(-90 119.6 39.9)">5</text>
<text x="121.4" y="36.4" transform="rotate(-90 121.4 36.4)">5</text>
<text x="123.1" y="39.9" transform="rotate(-90 123.1 39.9)">6</text>
<text x="124.9" y="36.4" transform="rotate(-90 124.9 36.4)">6</text>
<text x="126.6" y="39.9" transform="rotate(-90 126.6 39.9)">7</text>
<text x="128.4" y="36.4" transform="rotate(-90 128.4 36.4)">7</text>
<text x="130.2" y="39.9" transform="rotate(-90 130.2 39.9)">8</text>
<text x="131.9" y="36.4" transform="rotate(-90 131.9 36.4)">8</text>
<text x="133.7" y="39.9" transform="rotate(-90 133.7 39.9)">9</text>
<text x="135.5" y="36.4" transform="rotate(-90 135.5 36.4)">9</text>
<text x="137.2" y="41.9" transform="rotate(-90 137.2 41.9)">10</text>
<text x="139" y="36.4" transform="rotate(-90 139 36.4)">10</text>
<text x="204.3" y="194.5" transform="rotate(-90 204.3 194.5)">2</text>
<text x="206" y="198" transform="rotate(-90 206 198)">2</text>
<text x="207.8" y="194.5" transform="rotate(-90 207.8 194.5)">4</text>
<text x="209.5" y="198" transform="rotate(-90 209.5 198)">4</text>
<text x="211.3" y="194.5" transform="rotate(-90 211.3 194.5)">6</text>
<text x="213.1" y="198" transform="rotate(-90 213.1 198)">6</text>
<text x="214.8" y="194.5" transform="rotate(-90 214.8 194.5)">8</text>
<text x="216.6" y="198" transform="rotate(-90 216.6 198)">8</text>
<text x="218.4" y="194.5" transform="rotate(-90 218.4 194.5)">10</text>
<text x="206" y="203.9" transform="rotate(-90 206 203.9)">1</text>
<text x="209.5" y="203.9" transform="rotate(-90 209.5 203.9)">3</text>
<text x="213.1" y="203.9" transform="rotate(-90 213.1 203.9)">5</text>
<text x="216.6" y="203.9" transform="rotate(-90 216.6 203.9)">7</text>
<text x="220.1" y="203.9" transform="rotate(-90 220.1 203.9)">9</text>
<text x="220.1" y="200" transform="rotate(-90 220.1 200)">10</text>
<text x="204.3" y="207.4" transform="rotate(-90 204.3 207.4)">1</text>
<text x="207.8" y="207.4" transform="rotate(-90 207.8 207.4)">3</text>
<text x="211.3" y="207.4" transform="rotate(-90 211.3 207.4)">5</text>
<text x="214.8" y="207.4" transform="rotate(-90 214.8 207.4)">7</text>
<text x="218.4" y="207.4" transform="rotate(-90 218.4 207.4)">9</text>
<text x="204.3" y="240.3" transform="rotate(-90 204.3 240.3)">2</text>
<text x="206" y="243.8" transform="rotate(-90 206 243.8)">2</text>
<text x="207.8" y="240.3" transform="rotate(-90 207.8 240.3)">4</text>
<text x="209.5" y="243.8" transform="rotate(-90 209.5 243.8)">4</text>
<text x="211.3" y="240.3" transform="rotate(-90 211.3 240.3)">6</text>
<text x="213.1" y="243.8" transform="rotate(-90 213.1 243.8)">6</text>
<text x="214.8" y="240.3" transform="rotate(-90 214.8 240.3)">8</text>
<text x="216.6" y="243.8" transform="rotate(-90 216.6 243.8)">8</text>
<text x="218.4" y="240.3" transform="rotate(-90 218.4 240.3)">10</text>
<text x="220.1" y="245.9" transform="rotate(-90 220.1 245.9)">10</text>
<text x="206" y="249.8" transform="rotate(-90 206 249.8)">1</text>
<text x="209.5" y="249.8" transform="rotate(-90 209.5 249.8)">3</text>
<text x="213.1" y="249.8" transform="rotate(-90 213.1 249.8)">5</text>
<text x="216.6" y="249.8" transform="rotate(-90 216.6 249.8)">7</text>
<text x="220.1" y="249.8" transform="rotate(-90 220.1 249.8)">9</text>
<text x="204.3" y="253.3" transform="rotate(-90 204.3 253.3)">1</text>
<text x="207.8" y="253.3" transform="rotate(-90 207.8 253.3)">3</text>
<text x="211.3" y="253.3" transform="rotate(-90 211.3 253.3)">5</text>
<text x="214.8" y="253.3" transform="rotate(-90 214.8 253.3)">7</text>
<text x="218.4" y="253.3" transform="rotate(-90 218.4 253.3)">9</text>
</g>
<g font-size="3.2">
<text x="47.3" y="112.2" transform="rotate(-90 47.3 112.2)">1</text>
<text x="50.8" y="112.2" transform="rotate(-90 50.8 112.2)">2</text>
<text x="54.3" y="112.2" transform="rotate(-90 54.3 112.2)">3</text>
<text x="57.9" y="112.2" transform="rotate(-90 57.9 112.2)">4</text>
<text x="61.4" y="112.2" transform="rotate(-90 61.4 112.2)">5</text>
<text x="64.9" y="112.2" transform="rotate(-90 64.9 112.2)">6</text>
<text x="68.4" y="112.2" transform="rotate(-90 68.4 112.2)">7</text>
<text x="72" y="112.2" transform="rotate(-90 72 112.2)">8</text>
<text x="75.5" y="112.2" transform="rotate(-90 75.5 112.2)">9</text>
<text x="36.7" y="170.4" transform="rotate(-90 36.7 170.4)">1</text>
<text x="40.2" y="170.4" transform="rotate(-90 40.2 170.4)">2</text>
<text x="43.7" y="170.4" transform="rotate(-90 43.7 170.4)">3</text>
<text x="47.3" y="170.4" transform="rotate(-90 47.3 170.4)">4</text>
<text x="50.8" y="170.4" transform="rotate(-90 50.8 170.4)">5</text>
<text x="54.3" y="170.4" transform="rotate(-90 54.3 170.4)">6</text>
<text x="57.9" y="170.4" transform="rotate(-90 57.9 170.4)">7</text>
<text x="61.4" y="170.4" transform="rotate(-90 61.4 170.4)">8</text>
<text x="36.7" y="214.5" transform="rotate(-90 36.7 214.5)">1</text>
<text x="40.2" y="214.5" transform="rotate(-90 40.2 214.5)">2</text>
<text x="43.7" y="214.5" transform="rotate(-90 43.7 214.5)">3</text>
<text x="47.3" y="214.5" transform="rotate(-90 47.3 214.5)">4</text>
<text x="50.8" y="214.5" transform="rotate(-90 50.8 214.5)">5</text>
<text x="54.3" y="214.5" transform="rotate(-90 54.3 214.5)">6</text>
<text x="57.9" y="214.5" transform="rotate(-90 57.9 214.5)">7</text>
<text x="61.4" y="214.5" transform="rotate(-90 61.4 214.5)">8</text>
</g>
</svg>
